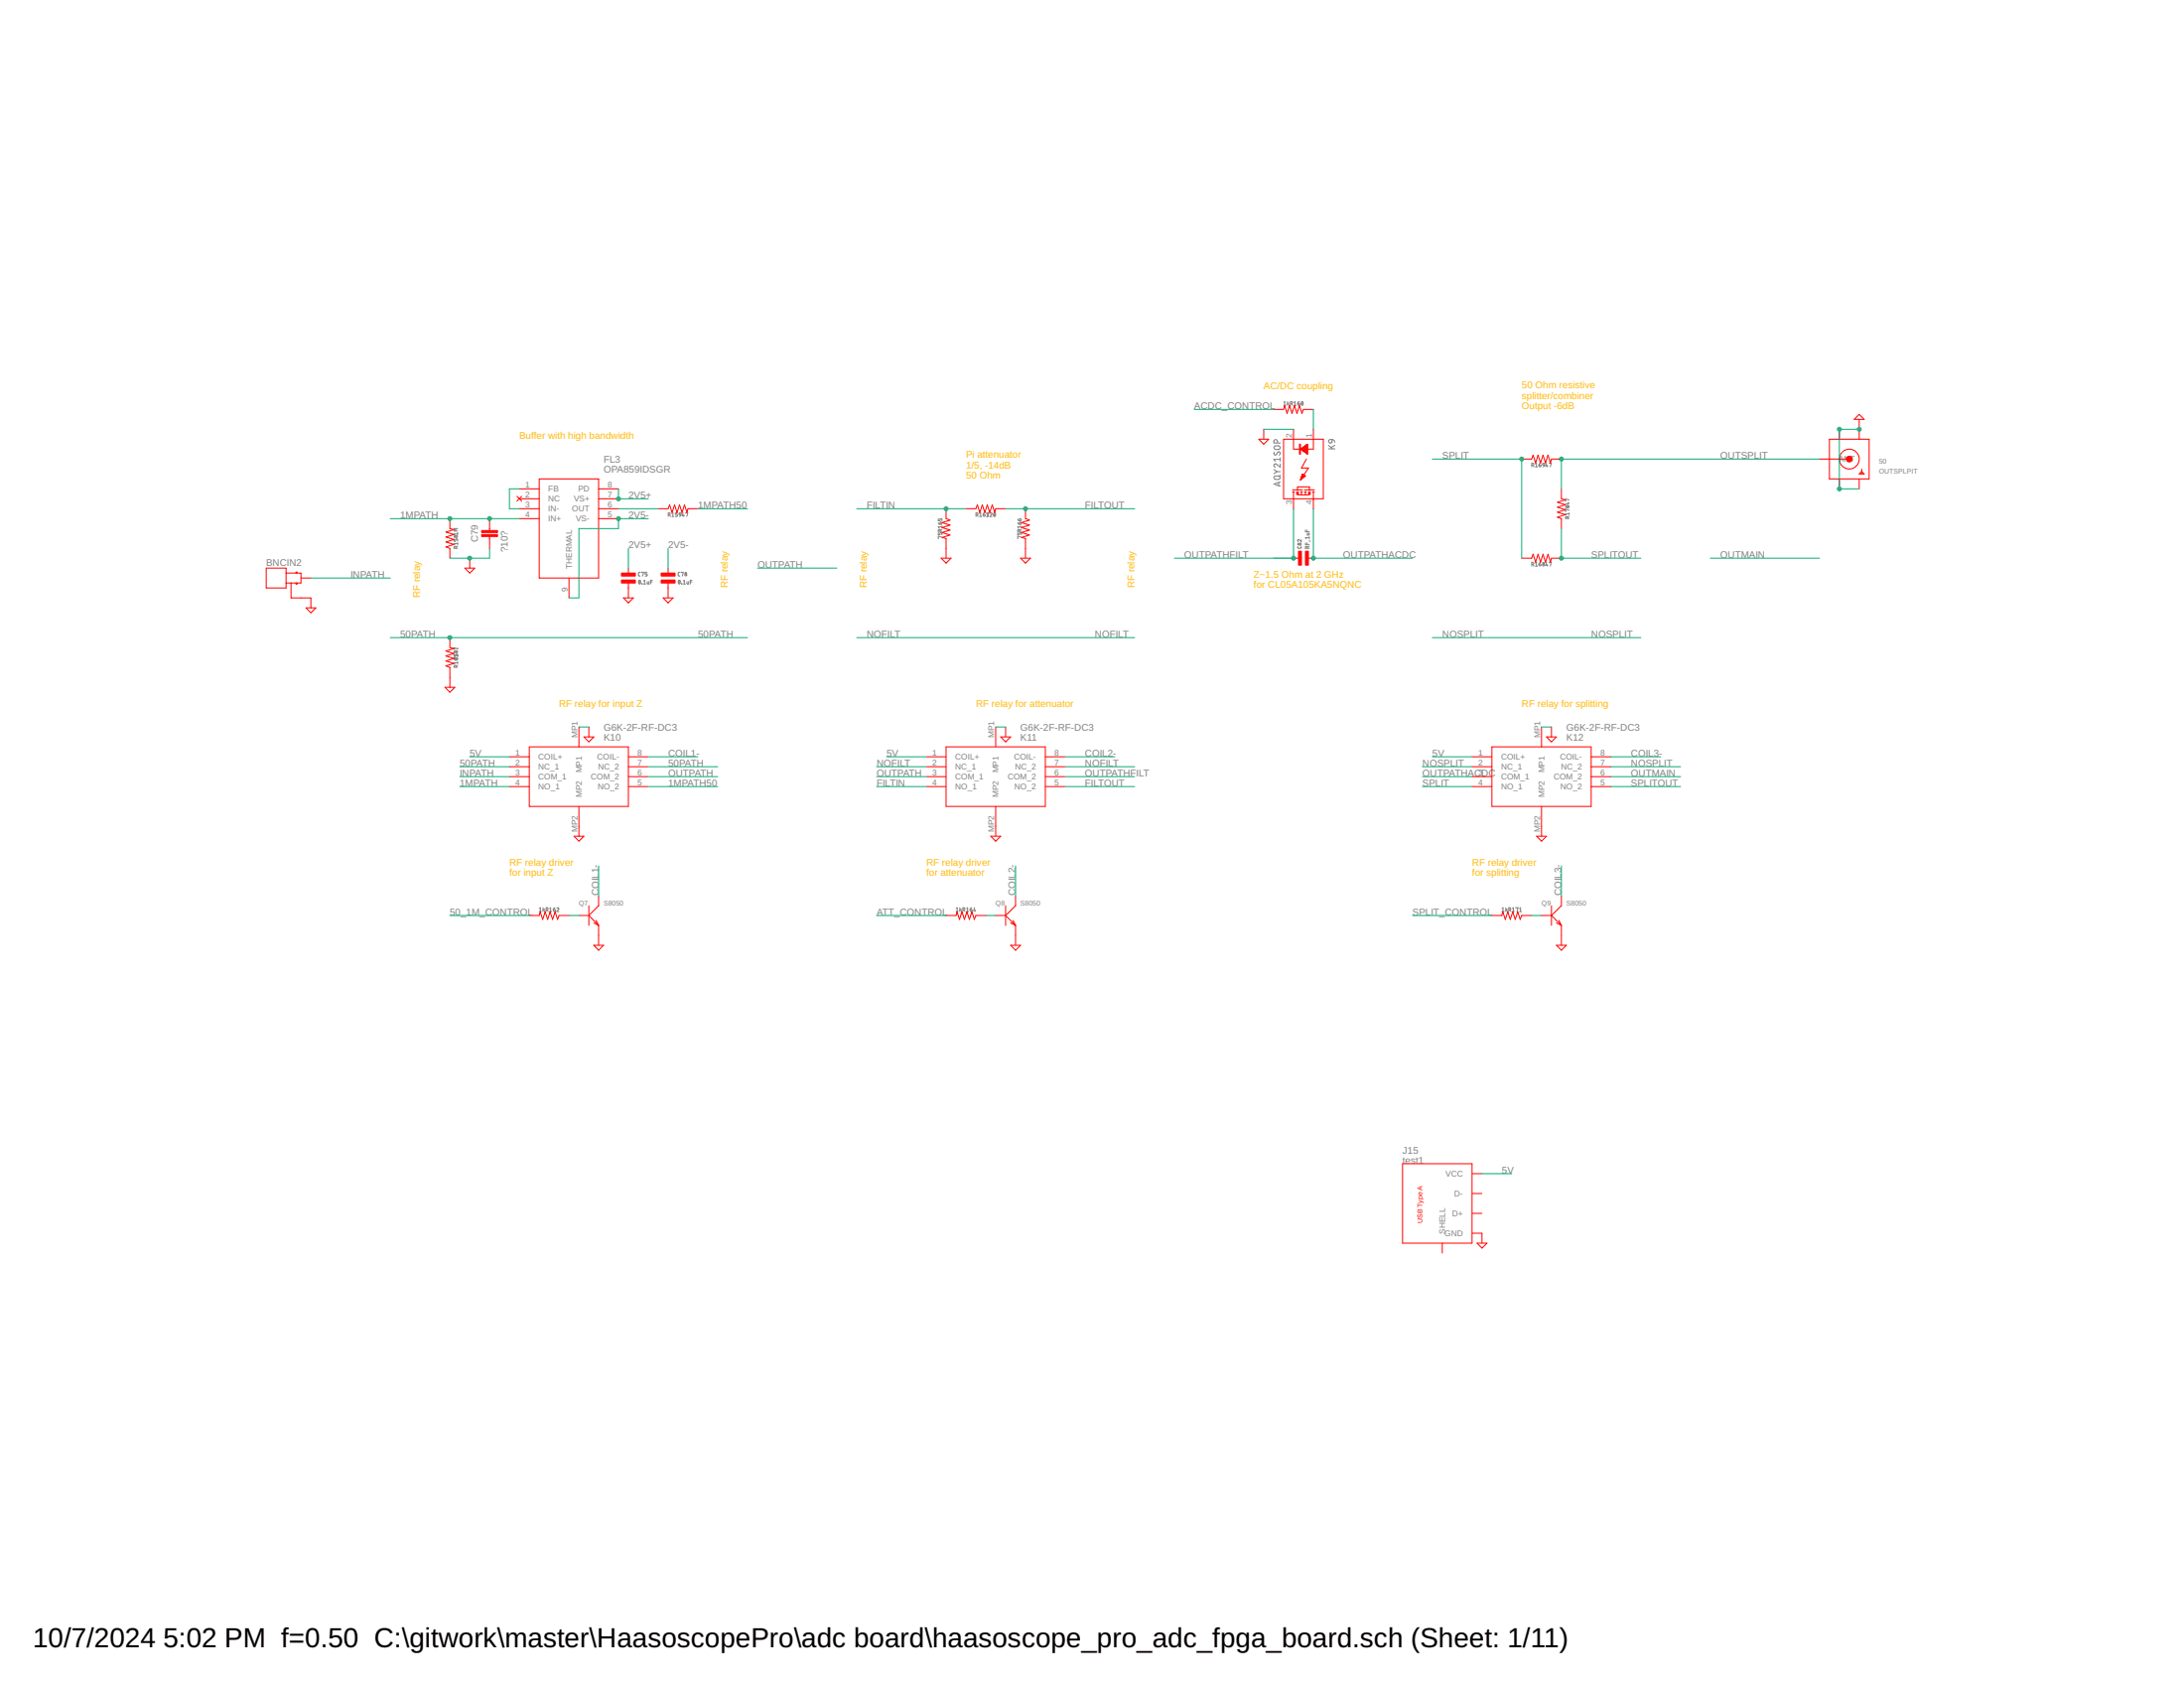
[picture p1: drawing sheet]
<svg xmlns="http://www.w3.org/2000/svg" width="279mm" height="216mm" viewBox="0 0 279 216" stroke-linecap="round" stroke-linejoin="round" font-family="sans-serif">
<g fill="none" stroke="#808080" stroke-width=".13">
<path d="M163 57.8v.2l.2 .2 .3-.4h.2l.1 .2-.1 .2M163.1 57.1l.5-.1a.23 .23 0 0 1 .2 .3 .23 .23 0 0 1-.2 .2h-.4a.23 .23 0 0 1-.2-.2 .23 .23 0 0 1 .1-.2zM163.4 56.7v-.3a.23 .23 0 0 0-.2-.2 .23 .23 0 0 0-.2 .2v.3h.8M163.8 59.3v.5l-.5-.4a.22 .22 0 0 0-.3 .1 .22 .22 0 0 0 .2 .3M163.8 58.5v.5M163.8 58.8h-.8l.2 .2M164.2 51.5l.2-.1v.4M164.2 51.8h.3M164.7 51.4v.4M164.8 51.6l.1 .2M164.9 51.5l-.2 .2M165.1 51.6h.2v-.2h-.2v.4"/>
<path d="M165.2 51.6l.2 .2M165.5 51.8h.3M165.5 51.5l.2-.1v.4M166 51.6h.2v.2h-.2zM166.2 51.4l-.2 .2M166.5 51.4a.21 .21 0 0 1 .2 .2 .21 .21 0 0 1-.2 .2v-.2zM166.7 51.5l-.2 .2M169.9 57.4h.9M169.9 57l.6 .4M170.1 56.2h.3v.3a.23 .23 0 0 1-.3 .1 .23 .23 0 0 1 0-.4zM170.4 56.2a.36 .36 0 0 1 .4 .4M170.8 57l-.5 .2"/>
<path d="M196 59.5h.2v-.2l-.2-.1v.5M196.1 59.5l.1 .2M196.4 59.4l.2-.2v.5M196.4 59.7h.3M196.9 59.5h.2l-.1 .2-.1-.1zM197.1 59.2l-.2 .3M197.4 59.3h.2v.2h-.2zM197.6 59.5l-.2 .2M197.8 59.2l-.1 .4h.3M197.9 59.5v.2M198.2 59.3l.3-.1-.2 .5M58.1 68.9v.3h.2l.1-.3 .1 .1v.2"/>
<path d="M58.3 70.1v-.2h-.2v.2h.4M58.5 68.3h-.4l.1 .1M58.5 68.1v.3M58.5 69.4v.3M58.5 67.6h-.4l.2 .2-.2 .1h.4M58.5 69.8l-.2 .2M58.5 69.5h-.4l.1 .2M81.8 74.2a.22 .22 0 0 1 .2 .3 .22 .22 0 0 1-.2 .2l-.1-.3zM81.9 73.2l-.2 .1v.3l.2 .1M81.9 74.3l-.2 .3M82.1 73.3l.2-.1-.1 .5M82.1 74.7h.1"/>
<path d="M82.3 74.7h.3M82.3 74.3l.2-.1v.5M82.8 73.2h-.3v.2l.3 .1-.1 .2h-.2M82.8 74.4l.1 .3h.1v-.3M83.2 74.4h.2M83.4 74.2h-.2v.5M85.5 65.8h.2v-.2h-.2v.5M85.7 65.8l.1 .3M86 66.1h.2M86 65.7l.1-.1v.5M86.7 65.6h-.3v.2l.3 .1-.1 .1-.2 .1M86.8 74.2a.22 .22 0 0 1 .2 .3 .22 .22 0 0 1-.2 .2v-.3z"/>
<path d="M86.9 65.6h.2v.2h-.2zM87 73.2l-.2 .1v.3l.2 .1M87 74.3l-.2 .3M87.1 65.8l-.2 .3M87.1 73.3l.3-.1-.1 .5M87.2 74.7h.1M87.4 65.6l-.1 .4h.2M87.4 74.7h.3M87.4 74.3l.1-.1v.5M87.5 65.8v.3M87.7 65.6h.3l-.1 .5M87.9 74.4v.3h.2v-.3"/>
<path d="M88.3 74.4h.2M88.5 74.2h-.2v.5M120 68.1v.3h.2l.1-.3 .2 .1v.2M120 66.9l.2 .2M120 66.3v.3h.2v-.2l.2-.1 .1 .1v.2M120.3 68v-.2l-.2-.1-.1 .3h.5M120.4 66.8l-.2 .1v.2M120.4 66.8h.1M120.4 66.8l.1 .2-.3 .1M120.5 68.7l-.5-.1 .1 .3M120.5 67.3v.2M120.5 67.7l-.2 .1"/>
<path d="M120.5 67.4h-.5l.1 .1M124.9 65.8h.1M125 65.8l.1-.1-.2-.1v.5M125 65.8l.1 .3M125.3 66.1h.3M125.3 65.7l.2-.1v.5M125.8 65.8h.2v.2h-.2zM126 65.6l-.2 .1v.1M126.2 65.7l.1-.1v.5M126.2 66.1h.2M126.2 65.6h.3l-.1 .5M126.6 65.7l.3-.1-.3 .5h.3"/>
<path d="M127.2 65.6a.22 .22 0 0 1 .2 .2 .22 .22 0 0 1-.2 .2zM127.3 65.7l-.2 .3M130.2 68.1v.3h.2l.1-.3h.1l.1 .3M130.2 66.9l.2 .2M130.2 66.4l.2 .2M130.5 68l-.1-.2-.1-.1-.1 .3h.5M130.5 66.8l-.1 .1v.2M130.5 66.3l-.1 .1v.2M130.5 66.8h.1M130.5 66.3h.1M130.5 66.8l.2 .2-.3 .1M130.5 66.3l.2 .2-.3 .1"/>
<path d="M130.7 68.7l-.5-.1v.3M130.7 67.3v.2M130.7 67.4h-.5l.1 .1M130.7 67.7l-.2 .1M163 60l.4 .3M163.1 60.9h.5a.22 .22 0 0 1 .1 .3l-.1 .1h-.4a.22 .22 0 0 1-.2-.2 .22 .22 0 0 1 .1-.2zM163.4 60.3l-.4 .3M163.4 60.3h.4M163.6 61.7v.4M163.8 61.6l-.8 .3 .8 .3M163.8 60.8l-.2 .2M166 69.9l.1 .2h.3l.1-.2"/>
<path d="M166.5 69v.3l-.4-.3v.3M167 67.8v.2h.5M167 69.4v.2h.5M167.2 68.2h.3l-.1 .2h-.2M167.2 67.8v.2M167.2 69.4v.2M167.3 70.1v-.2h-.3v.2h.5M167.5 69.8l-.2 .2M167.5 68.8h-.5l.1 .1M167.5 68.6v.3M167.5 69.1v.2M196 72.2h.2v-.2l-.2-.1v.5"/>
<path d="M196.1 72.2l.1 .2M196.4 72l.2-.1v.5M196.4 72.4h.3M196.9 72.1l.2 .1v.1h-.2zM197.1 71.9l-.2 .2M197.8 71.9l-.1 .4h.3M197.9 72.2v.2M198.2 72l.3-.1-.2 .5M200.3 64.7a.26 .26 0 0 1 .3 0 .26 .26 0 0 1 .1 .2 .25 .25 0 0 1-.2 .1 .25 .25 0 0 1-.2-.3zM200.4 64.7l.2 .2M200.6 66.3l-.1-.2h-.2v.2h.4M200.6 64.3h.1"/>
<path d="M200.6 64.3v.2l-.3-.1M200.7 63.9l-.4-.1v.3M200.7 65.3l-.4-.2v.3M200.7 66l-.1 .1M200.7 65.7h-.4l.1 .1M200.7 65.6v.2M58.1 83.7v.2h.2l.1-.2 .1 .1M58.1 83.3a.25 .25 0 0 1 .2-.1 .25 .25 0 0 1 .2 .2 .26 .26 0 0 1-.4-.1zM58.1 84.2l.2 .2M58.2 83.3l.2 .2M58.3 84.2h.2v.2h-.2zM58.3 85.3v-.2h-.2v.2h.4"/>
<path d="M58.4 84.2l-.3-.1v.2M58.4 83l-.3-.2v.3M58.5 82.9h.1M58.5 84.2h.1M58.5 83.7v.3M58.5 84.6v.3M58.5 85.1l-.2 .1M58.5 84.8h-.4l.1 .1M58.5 83.8h-.4l.1 .2M69 116.2l.1-.1v.5M69 116.6h.3M69.5 116.1v.5"/>
<path d="M69.6 116.4l.1 .2M69.7 116.3l-.2 .1M69.9 116.4h.1M70 116.4l.1-.2-.2-.1v.5M70 116.4l.1 .2M70.3 116.6h.3M70.3 116.2l.1-.1v.5M70.8 116.3l.2 .1M70.8 116.3l.1 .3 .1-.2M71 116.1l-.2 .2M71 116.4h.1M71.2 116.2l.2-.1 .1 .1-.3 .4h.3"/>
<path d="M122.3 116.6h.3M122.3 116.2l.1-.1v.5M122.8 116.1v.5M122.9 116.4l.1 .2M123 116.3l-.2 .1M123.2 116.4h.2v-.3h-.2v.5M123.4 116.4v.2M123.7 116.6h.2M123.7 116.2l.1-.1v.5M124.1 116.3l.3 .1M124.1 116.3l.1 .3 .2-.2M124.3 116.1l-.2 .2"/>
<path d="M124.4 116.4h.1M124.7 116.1l-.1 .4h.2M124.7 116.4v.2M192.2 116.6h.2M192.2 116.2l.1-.1v.5M192.6 116.1v.5M192.7 116.4l.1 .2M192.8 116.3l-.2 .1M193 116.4h.2v-.3h-.2v.5M193.2 116.4l.1 .2M193.5 116.6h.2M193.5 116.2l.1-.1v.5"/>
<path d="M193.9 116.2l.3-.1-.1 .5M194.4 116.6h.2M194.4 116.2l.1-.1v.5"/>
<circle cx="58.2" cy="68.6" r=".1"/>
<circle cx="58.4" cy="68.6" r=".13"/>
<circle cx="87.7" cy="73.5" r=".13"/>
<circle cx="87.7" cy="73.3" r=".1"/>
<circle cx="166.1" cy="69.6" r=".1"/>
<circle cx="166.3" cy="69.6" r=".13"/>
<circle cx="197.5" cy="72.3" r=".13"/>
<circle cx="197.5" cy="72" r=".1"/>
</g>
<g fill="none" stroke="#f00" stroke-width=".13">
<path d="M161 56.2h1.3l-.6 .6zM161.7 54.9v1.3M162.9 52.4h1.3l.1-.5 .4 1 .3-1 .3 1 .3-1 .3 1 .3-1 .4 1 .2-.5h1.2M164.2 56.2h5.1v7.6h-5.1zM165.5 54.9v2.5h2.5v-2.5M166.4 57.4l.9-.6v1.3zM166.4 57.4h.9M166.4 57.5h.9M166.5 57.4h.8M166.5 57.5h.8M166.5 57.3h.8M166.6 57.6h.7"/>
<path d="M166.6 57.3h.7M166.7 57.2h.6M166.7 57.7h.6M166.8 57.7h.5M166.8 57.1h.5M166.8 57.8h.5M166.9 57.8h.4M166.9 57h.4M167 57h.3M167 57.9h.3M167.1 57.9h.2M167.1 56.9h.2"/>
<path d="M167.1 58.7l-.6 1.2h.9l-1 1.5M167.1 58h.2M167.2 56.9h.1M167.2 58h.1M167.2 56.8h.1M167.2 58.1h.1M194.7 58.7h1.2l.2-.5 .3 1 .4-1 .3 1 .3-1 .3 1 .3-1 .4 1 .1-.5h1.2M232.8 58.7h3.8M234 56.2h5.1v5.1h-5.1zM235.3 54.9v1.3M237.8 53.6v2.6M237.8 53l.7 .6h-1.3z"/>
<path d="M238.2 60v.6M34.1 72.7h2.5v2.5h-2.5zM36.6 73.3h1.9v1.3h-1.9M37.2 74.6v1.9h2.6v1.2M37.9 73.3v-.1h.1v.1M37.9 74.6v.1h.1v-.1M38.5 73.9h1.3M39.1 77.7h1.3l-.6 .7zM57.6 66.3v1.3l.5 .1-1.1 .4 1.1 .3-1.1 .3 1.1 .3-1.1 .3 1.1 .3-1.1 .4 .6 .1v1.3M59.5 72.7h1.2l-.6 .6zM60.1 71.4v1.3M62.6 66.3v1.6"/>
<path d="M62.6 68.6v1.5M66.1 63.5l.6 .6M66.4 62.5h2.6M66.4 63.8h2.6M66.4 65.1h2.6M66.4 66.3h2.6M66.7 63.5l-.6 .6M69 61.3h7.6v12.6h-7.6zM72.8 73.9v2.6M76.6 62.5h2.5M76.6 63.8h2.5M76.6 65.1h2.5"/>
<path d="M76.6 66.3h2.5M79.8 76.5h1.2l-.6 .6zM80.4 72.7v.7M80.4 74.4v2.1M84.2 65.1h1.3l.2-.5 .3 1 .3-1 .3 1 .3-1 .3 1 .4-1 .3 1 .1-.5h1.3M84.8 76.5h1.3l-.6 .6zM85.5 72.7v.7M85.5 74.4v2.1M120.4 71.4h1.3l-.7 .6zM121 65.1v1.2l.5 .2-1 .3 1 .4-1 .3 1 .3-1 .3 1 .3-1 .3 .5 .2v2.5M123.6 65.1h1.2l.2-.5 .3 1 .4-1 .3 1 .3-1 .3 1 .3-1 .4 1 .1-.5h1.3M130.6 71.4h1.2l-.6 .6z"/>
<path d="M131.2 65.1v1.2l.5 .2-1 .3 1 .4-1 .3 1 .3-1 .3 1 .3-1 .3 .5 .2v2.5M165.4 62.9h.2M165.4 62.7h1.2M165.5 62.9v2.2M165.5 71.4h.7M165.9 62.9h.2M166 62.7v-.4h1.5v.4M166 62.9v.4h1.5v-.4M166 62.9l.1 .3h-.2zM166.4 62.9h.2M166.4 61.4h.1M166.4 61.3h.1"/>
<path d="M166.4 61.2h.1M166.4 61.2h.2M166.4 61.1h.3M166.5 61.1h.2M166.5 61h.3M166.5 62.9v.4M166.5 61h.4M166.5 60.9h.4M166.5 60.9h.5M166.5 60.8h.4M166.6 60.8h.3M166.6 60.7h.2"/>
<path d="M166.6 60.7h.1M166.6 60.6h.1M166.6 60.6l.4 .3-.6 .5zM166.9 62.9h.2M166.9 62.7h1.2M167 62.9v.4M167.3 71.4h.7M167.4 62.9h.2M167.5 62.9l.1 .3h-.2zM167.9 62.9h.2M168 62.9v2.2M194.7 71.4h1.2l.2-.5 .3 1 .4-1 .3 1 .3-1 .3 1 .3-1 .4 1 .1-.5h1.2"/>
<path d="M199.7 62.5v1.3l.6 .1-1.1 .3 1.1 .4-1.1 .3 1.1 .3-1.1 .3 1.1 .3-1.1 .3 .5 .2v1.3M235.3 61.3v1.2M237.8 61.3v1.2M238.2 60.3l.3 .3h-.7zM56.9 87.9h1.3l-.6 .6zM57.6 81.6v1.2l.5 .2-1.1 .3 1.1 .3-1.1 .3 1.1 .3-1.1 .3 1.1 .4-1.1 .3 .6 .2v2.5M65.2 96.8h2.5M65.2 98.1h2.5M65.2 99.3h2.5M67.7 95.5h12.7v7.6h-12.7zM74.1 93v2.5M74.7 94.3h1.3l-.7 .6z"/>
<path d="M75.3 93v1.3M80.4 96.8h2.5M80.4 98.1h2.5M80.4 99.3h2.5M118.5 96.8h2.5M118.5 98.1h2.5M118.5 99.3h2.5M121 95.5h12.7v7.6h-12.7zM127.4 93v2.5M128 94.3h1.3l-.6 .6zM128.7 93v1.3M133.7 96.8h2.6"/>
<path d="M133.7 98.1h2.6M133.7 99.3h2.6M188.3 96.8h2.6M188.3 98.1h2.6M188.3 99.3h2.6M190.9 95.5h12.7v7.6h-12.7zM197.2 93v2.5M197.8 94.3h1.3l-.6 .6zM198.5 93v1.3M203.6 96.8h2.5M203.6 98.1h2.5M203.6 99.3h2.5"/>
<path d="M65.2 100.6h2.5M67.7 117.1h1.3l.1-.5 .3 1 .3-1 .4 1 .3-1 .3 1 .3-1 .3 1 .2-.5h1.3M73.4 107h1.3l-.6 .6zM74.1 103.1v3.9M74.1 117.1h1.2M75.3 115.8v2.6M75.3 117.1l1.3 1.3M76 118l.6 .4M76.3 117.7l.3 .7M76.6 114.6v1.2l-1.3 1.3M76.6 118.4v2.5M80.4 100.6h2.5"/>
<path d="M118.5 100.6h2.5M121 117.1h1.3l.1-.5 .3 1 .4-1 .3 1 .3-1 .3 1 .3-1 .4 1 .1-.5h1.3M126.7 107h1.3l-.6 .6zM127.4 117.1h1.3M127.4 103.1v3.9M128.7 115.8v2.6M128.7 117.1l1.2 1.3M129.3 118l.6 .4M129.6 117.7l.3 .7M129.9 114.6v1.2l-1.2 1.3M129.9 118.4v2.5M133.7 100.6h2.6"/>
<path d="M188.3 100.6h2.6M190.9 117.1h1.2l.2-.5 .3 1 .3-1 .3 1 .3-1 .3 1 .4-1 .3 1 .2-.5h1.2M196.6 107h1.2l-.6 .6zM197.2 117.1h1.3M197.2 103.1v3.9M198.5 115.8v2.6M198.5 117.1l1.2 1.3M199.1 118l.6 .4M199.4 117.7l.3 .7M199.7 114.6v1.2l-1.2 1.3M199.7 118.4v2.5M203.6 100.6h2.5"/>
<path d="M76 120.9h1.2l-.6 .6zM129.3 120.9h1.3l-.7 .6zM199.1 120.9h1.3l-.7 .6zM179.4 148.8h8.9v10.2h-8.9zM184.5 159v1.3M188.3 150.1h1.3M188.3 152.7h1.3M188.3 155.2h1.3M188.3 157.7h1.3v1.3M189 159h1.2l-.6 .6z"/>
<circle cx="236.6" cy="58.7" r="1.27"/>
</g>
<g fill="#f00" stroke="#f00" stroke-width=".13">
<path d="M79.5 73.3h1.8v.4h-1.8z"/>
<path d="M79.5 74.2h1.8v.4h-1.8z"/>
<path d="M84.6 73.3h1.8v.4h-1.8z"/>
<path d="M84.6 74.2h1.8v.4h-1.8z"/>
<path d="M61.6 67.9h2v.2h-2z"/>
<path d="M61.6 68.4h2v.2h-2z"/>
<path d="M166.2 56.8h.2v1.3h-.2z"/>
<path d="M166.1 70.5h.4v1.8h-.4z"/>
<path d="M167 70.5h.4v1.8h-.4z"/>
</g>
<circle cx="236.6" cy="58.7" r=".38" fill="#f00" stroke="#f00" stroke-width=".13"/>
<g fill="none" stroke="#0dab76" stroke-width=".13">
<path d="M152.8 52.4h10.1M161.7 54.9h3.8M168 52.4v2.5M183.2 58.7h11.5v12.7M232.8 58.7h-33.1v3.8M237.8 54.9h-2.5v7.6h2.5M39.8 73.9h10.1M49.9 66.3h16.5M62.6 70.1v1.3h-5M66.4 62.5h-1.2v2.6h1.2M79.1 62.5v1.3h3.8M79.1 65.1h5.1"/>
<path d="M80.4 70.1v2.6M82.9 66.3h-3.8v1.3h-5v8.9h-1.3M85.5 70.1v2.6M89.3 65.1h6.3M96.9 72.7h10.2M109.6 65.1h14M128.7 65.1h16.5M165.5 65.1v6.3h-15.3M168 65.1v6.3h12.7M199.7 67.6v3.8h10.2M218.8 71.4h14M49.9 81.6h45.7"/>
<path d="M58.8 99.3h6.4M58.8 98.1h6.4M60.1 96.8h5.1M74.1 93h1.2M82.9 99.3h8.9M82.9 98.1h8.9M82.9 96.8h6.4M109.6 81.6h35.6M112.1 99.3h6.4M112.1 98.1h6.4M113.4 96.8h5.1M127.4 93h1.3"/>
<path d="M136.3 99.3h8.9M136.3 98.1h8.9M136.3 96.8h6.3M182 99.3h6.3M182 98.1h6.3M183.2 81.6h26.7M183.2 96.8h5.1M197.2 93h1.3M206.1 99.3h8.9M206.1 98.1h8.9M206.1 96.8h6.3M57.6 117.1h10.1"/>
<path d="M58.8 100.6h6.4M72.8 117.1h1.3M76.6 110.8v3.8M82.9 100.6h8.9M112.1 117.1h8.9M112.1 100.6h6.4M126.1 117.1h1.3M129.9 110.8v3.8M136.3 100.6h8.9M180.7 117.1h10.2M182 100.6h6.3M195.9 117.1h1.3"/>
<path d="M199.7 110.8v3.8M206.1 100.6h8.9M189.6 150.1h3.8"/>
</g>
<g fill="#0dab76" stroke="#0dab76" stroke-width=".13">
<circle cx="60.1" cy="71.4" r=".25"/>
<circle cx="235.3" cy="62.5" r=".25"/>
<circle cx="235.3" cy="54.9" r=".25"/>
<circle cx="237.8" cy="54.9" r=".25"/>
<circle cx="79.1" cy="63.8" r=".25"/>
<circle cx="79.1" cy="66.3" r=".25"/>
<circle cx="62.6" cy="66.3" r=".25"/>
<circle cx="57.6" cy="66.3" r=".25"/>
<circle cx="57.6" cy="81.6" r=".25"/>
<circle cx="194.7" cy="58.7" r=".25"/>
<circle cx="199.7" cy="71.4" r=".25"/>
<circle cx="165.5" cy="71.4" r=".25"/>
<circle cx="121" cy="65.1" r=".25"/>
<circle cx="131.2" cy="65.1" r=".25"/>
<circle cx="168" cy="71.4" r=".25"/>
<circle cx="199.7" cy="58.7" r=".25"/>
</g>
<g font-size="3.5">
<text x="4.2" y="210.7">10/7/2024</text>
<text x="20.9" y="210.7">5:02 PM f=0.50 C:\gitwork\master\HaasoscopePro\adc board\haasoscope_pro_adc_fpga_board.sch (Sheet: 1/11)</text>
</g>
<g font-size="1.2" fill="#808080">
<text x="152.8" y="52.4">ACDC_CONTROL</text>
<text x="77.2" y="59.2">FL3</text>
<text x="184.5" y="58.7">SPLIT</text>
<text x="220.1" y="58.7">OUTSPLIT</text>
<text x="77.2" y="60.4">OPA859IDSGR</text>
<text x="80.4" y="63.8">2V5+</text>
<text x="89.3" y="65.1">1MPATH50</text>
<text x="110.9" y="65.1">FILTIN</text>
<text x="138.8" y="65.1">FILTOUT</text>
<text x="51.2" y="66.3">1MPATH</text>
<text x="61.2" y="69.4" transform="rotate(-90 61.2 69.4)">C79</text>
<text x="65" y="70.6" transform="rotate(-90 65 70.6)">?10?</text>
<text x="80.4" y="70.1">2V5+</text>
<text x="80.4" y="66.3">2V5-</text>
<text x="85.5" y="70.1">2V5-</text>
<text x="151.5" y="71.4">OUTPATHFILT</text>
<text x="171.8" y="71.4">OUTPATHACDC</text>
<text x="203.6" y="71.4">SPLITOUT</text>
<text x="220.1" y="71.4">OUTMAIN</text>
<text x="34.1" y="72.4">BNCIN2</text>
<text x="44.8" y="73.9">INPATH</text>
<text x="96.9" y="72.7">OUTPATH</text>
<text x="51.2" y="81.6">50PATH</text>
<text x="89.3" y="81.6">50PATH</text>
<text x="110.9" y="81.6">NOFILT</text>
<text x="140.1" y="81.6">NOFILT</text>
<text x="184.5" y="81.6">NOSPLIT</text>
<text x="203.6" y="81.6">NOSPLIT</text>
<text x="77.2" y="93.4">G6K-2F-RF-DC3</text>
<text x="77.2" y="94.7">K10</text>
<text x="130.6" y="93.4">G6K-2F-RF-DC3</text>
<text x="130.6" y="94.7">K11</text>
<text x="200.4" y="93.4">G6K-2F-RF-DC3</text>
<text x="200.4" y="94.7">K12</text>
<text x="58.8" y="99.3">INPATH</text>
<text x="58.8" y="100.6">1MPATH</text>
<text x="58.8" y="98.1">50PATH</text>
<text x="60.1" y="96.8">5V</text>
<text x="85.5" y="99.3">OUTPATH</text>
<text x="85.5" y="98.1">50PATH</text>
<text x="85.5" y="96.8">COIL1-</text>
<text x="85.5" y="100.6">1MPATH50</text>
<text x="112.1" y="99.3">OUTPATH</text>
<text x="112.1" y="100.6">FILTIN</text>
<text x="112.1" y="98.1">NOFILT</text>
<text x="113.4" y="96.8">5V</text>
<text x="138.8" y="99.3">OUTPATHFILT</text>
<text x="138.8" y="96.8">COIL2-</text>
<text x="138.8" y="100.6">FILTOUT</text>
<text x="138.8" y="98.1">NOFILT</text>
<text x="182" y="100.6">SPLIT</text>
<text x="182" y="99.3">OUTPATHACDC</text>
<text x="182" y="98.1">NOSPLIT</text>
<text x="183.2" y="96.8">5V</text>
<text x="208.6" y="100.6">SPLITOUT</text>
<text x="208.6" y="99.3">OUTMAIN</text>
<text x="208.6" y="98.1">NOSPLIT</text>
<text x="208.6" y="96.8">COIL3-</text>
<text x="57.5" y="117.1">50_1M_CONTROL</text>
<text x="76.6" y="114.6" transform="rotate(-90 76.6 114.6)">COIL1-</text>
<text x="112.1" y="117.1">ATT_CONTROL</text>
<text x="129.9" y="114.6" transform="rotate(-90 129.9 114.6)">COIL2-</text>
<text x="180.7" y="117.1">SPLIT_CONTROL</text>
<text x="199.8" y="114.6" transform="rotate(-90 199.8 114.6)">COIL3-</text>
<text x="179.4" y="148.8">test1</text>
<text x="179.4" y="147.6">J15</text>
<text x="192.1" y="150.1">5V</text>
</g>
<g font-size="1.2" fill="#ffba08">
<text x="161.7" y="49.8">AC/DC coupling</text>
<text x="194.7" y="49.7">50 Ohm resistive</text>
<text x="194.7" y="51">splitter/combiner</text>
<text x="194.7" y="52.4">Output -6dB</text>
<text x="66.4" y="56.2">Buffer with high bandwidth</text>
<text x="123.6" y="58.6">Pi attenuator</text>
<text x="123.6" y="59.9">1/5, -14dB</text>
<text x="123.6" y="61.3">50 Ohm</text>
<text x="53.7" y="76.5" transform="rotate(-90 53.7 76.5)">RF relay</text>
<text x="93.1" y="75.2" transform="rotate(-90 93.1 75.2)">RF relay</text>
<text x="110.9" y="75.2" transform="rotate(-90 110.9 75.2)">RF relay</text>
<text x="145.2" y="75.2" transform="rotate(-90 145.2 75.2)">RF relay</text>
<text x="160.4" y="73.9">Z~1.5 Ohm at 2 GHz</text>
<text x="160.4" y="75.2">for CL05A105KA5NQNC</text>
<text x="71.5" y="90.4">RF relay for input Z</text>
<text x="124.8" y="90.4">RF relay for attenuator</text>
<text x="194.7" y="90.4">RF relay for splitting</text>
<text x="65.2" y="110.7">RF relay driver</text>
<text x="65.2" y="112">for input Z</text>
<text x="118.5" y="110.7">RF relay driver</text>
<text x="118.5" y="112">for attenuator</text>
<text x="188.3" y="110.7">RF relay driver</text>
<text x="188.3" y="112">for splitting</text>
</g>
<g font-size="1.1" fill="#808080">
<text x="165.3" y="56" transform="rotate(-90 165.3 56)">2</text>
<text x="167.8" y="56" transform="rotate(-90 167.8 56)">1</text>
<text x="235.2" y="59.1">ANT</text>
<text x="67.2" y="62.3">1</text>
<text x="67.2" y="63.6">2</text>
<text x="67.2" y="64.9">3</text>
<text x="70.1" y="62.9">FB</text>
<text x="70.1" y="64.2">NC</text>
<text x="70.1" y="65.4">IN-</text>
<text x="73.2" y="65.4">OUT</text>
<text x="73.4" y="64.2">VS+</text>
<text x="74" y="62.9">PD</text>
<text x="77.8" y="62.3">8</text>
<text x="77.8" y="63.6">7</text>
<text x="77.8" y="64.9">6</text>
<text x="165.3" y="64.6" transform="rotate(-90 165.3 64.6)">3</text>
<text x="167.8" y="64.6" transform="rotate(-90 167.8 64.6)">4</text>
<text x="67.2" y="66.2">4</text>
<text x="70.1" y="66.7">IN+</text>
<text x="73.7" y="66.7">VS-</text>
<text x="77.8" y="66.2">5</text>
<text x="72.6" y="75.7" transform="rotate(-90 72.6 75.7)">9</text>
<text x="73.2" y="72.8" transform="rotate(-90 73.2 72.8)">THERMAL</text>
<text x="73.9" y="94.4" transform="rotate(-90 73.9 94.4)">MP1</text>
<text x="127.2" y="94.4" transform="rotate(-90 127.2 94.4)">MP1</text>
<text x="197" y="94.4" transform="rotate(-90 197 94.4)">MP1</text>
<text x="65.9" y="96.6">1</text>
<text x="65.9" y="97.9">2</text>
<text x="65.9" y="99.2">3</text>
<text x="65.9" y="100.4">4</text>
<text x="68.9" y="97.2">COIL+</text>
<text x="68.9" y="98.4">NC_1</text>
<text x="68.9" y="99.7">COM_1</text>
<text x="68.9" y="101">NO_1</text>
<text x="74.4" y="102" transform="rotate(-90 74.4 102)">MP2</text>
<text x="74.4" y="98.9" transform="rotate(-90 74.4 98.9)">MP1</text>
<text x="75.6" y="99.7">COM_2</text>
<text x="76.4" y="97.2">COIL-</text>
<text x="76.5" y="101">NO_2</text>
<text x="76.5" y="98.4">NC_2</text>
<text x="81.6" y="100.4">5</text>
<text x="81.6" y="99.2">6</text>
<text x="81.6" y="97.9">7</text>
<text x="81.6" y="96.6">8</text>
<text x="119.3" y="96.6">1</text>
<text x="119.3" y="97.9">2</text>
<text x="119.3" y="99.2">3</text>
<text x="119.3" y="100.4">4</text>
<text x="122.2" y="97.2">COIL+</text>
<text x="122.2" y="98.4">NC_1</text>
<text x="122.2" y="99.7">COM_1</text>
<text x="122.2" y="101">NO_1</text>
<text x="127.8" y="102" transform="rotate(-90 127.8 102)">MP2</text>
<text x="127.8" y="98.9" transform="rotate(-90 127.8 98.9)">MP1</text>
<text x="128.9" y="99.7">COM_2</text>
<text x="129.7" y="97.2">COIL-</text>
<text x="129.8" y="101">NO_2</text>
<text x="129.9" y="98.4">NC_2</text>
<text x="134.9" y="100.4">5</text>
<text x="134.9" y="99.2">6</text>
<text x="134.9" y="97.9">7</text>
<text x="134.9" y="96.6">8</text>
<text x="189.1" y="96.6">1</text>
<text x="189.1" y="97.9">2</text>
<text x="189.1" y="99.2">3</text>
<text x="189.1" y="100.4">4</text>
<text x="192" y="97.2">COIL+</text>
<text x="192" y="98.4">NC_1</text>
<text x="192" y="99.7">COM_1</text>
<text x="192" y="101">NO_1</text>
<text x="197.6" y="102" transform="rotate(-90 197.6 102)">MP2</text>
<text x="197.6" y="98.9" transform="rotate(-90 197.6 98.9)">MP1</text>
<text x="198.8" y="99.7">COM_2</text>
<text x="199.6" y="97.2">COIL-</text>
<text x="199.6" y="101">NO_2</text>
<text x="199.7" y="98.4">NC_2</text>
<text x="204.7" y="100.4">5</text>
<text x="204.7" y="99.2">6</text>
<text x="204.7" y="97.9">7</text>
<text x="204.7" y="96.6">8</text>
<text x="73.9" y="106.5" transform="rotate(-90 73.9 106.5)">MP2</text>
<text x="127.2" y="106.5" transform="rotate(-90 127.2 106.5)">MP2</text>
<text x="197" y="106.5" transform="rotate(-90 197 106.5)">MP2</text>
<text x="184.9" y="150.5">VCC</text>
<text x="185.8" y="155.6">D+</text>
<text x="186" y="153">D-</text>
<text x="184.8" y="158.1">GND</text>
<text x="184.9" y="157.8" transform="rotate(-90 184.9 157.8)">SHELL</text>
</g>
<g font-size=".9" fill="#808080">
<text x="240.4" y="59.3">50</text>
<text x="240.4" y="60.6">OUTSPLPIT</text>
<text x="74.1" y="115.8">Q7</text>
<text x="77.2" y="115.8">S8050</text>
<text x="127.4" y="115.8">Q8</text>
<text x="130.6" y="115.8">S8050</text>
<text x="197.2" y="115.8">Q9</text>
<text x="200.4" y="115.8">S8050</text>
</g>
<text font-size=".9" fill="#f00" x="182" y="156.5" transform="rotate(-90 182 156.5)">USB Type A</text>
</svg>
